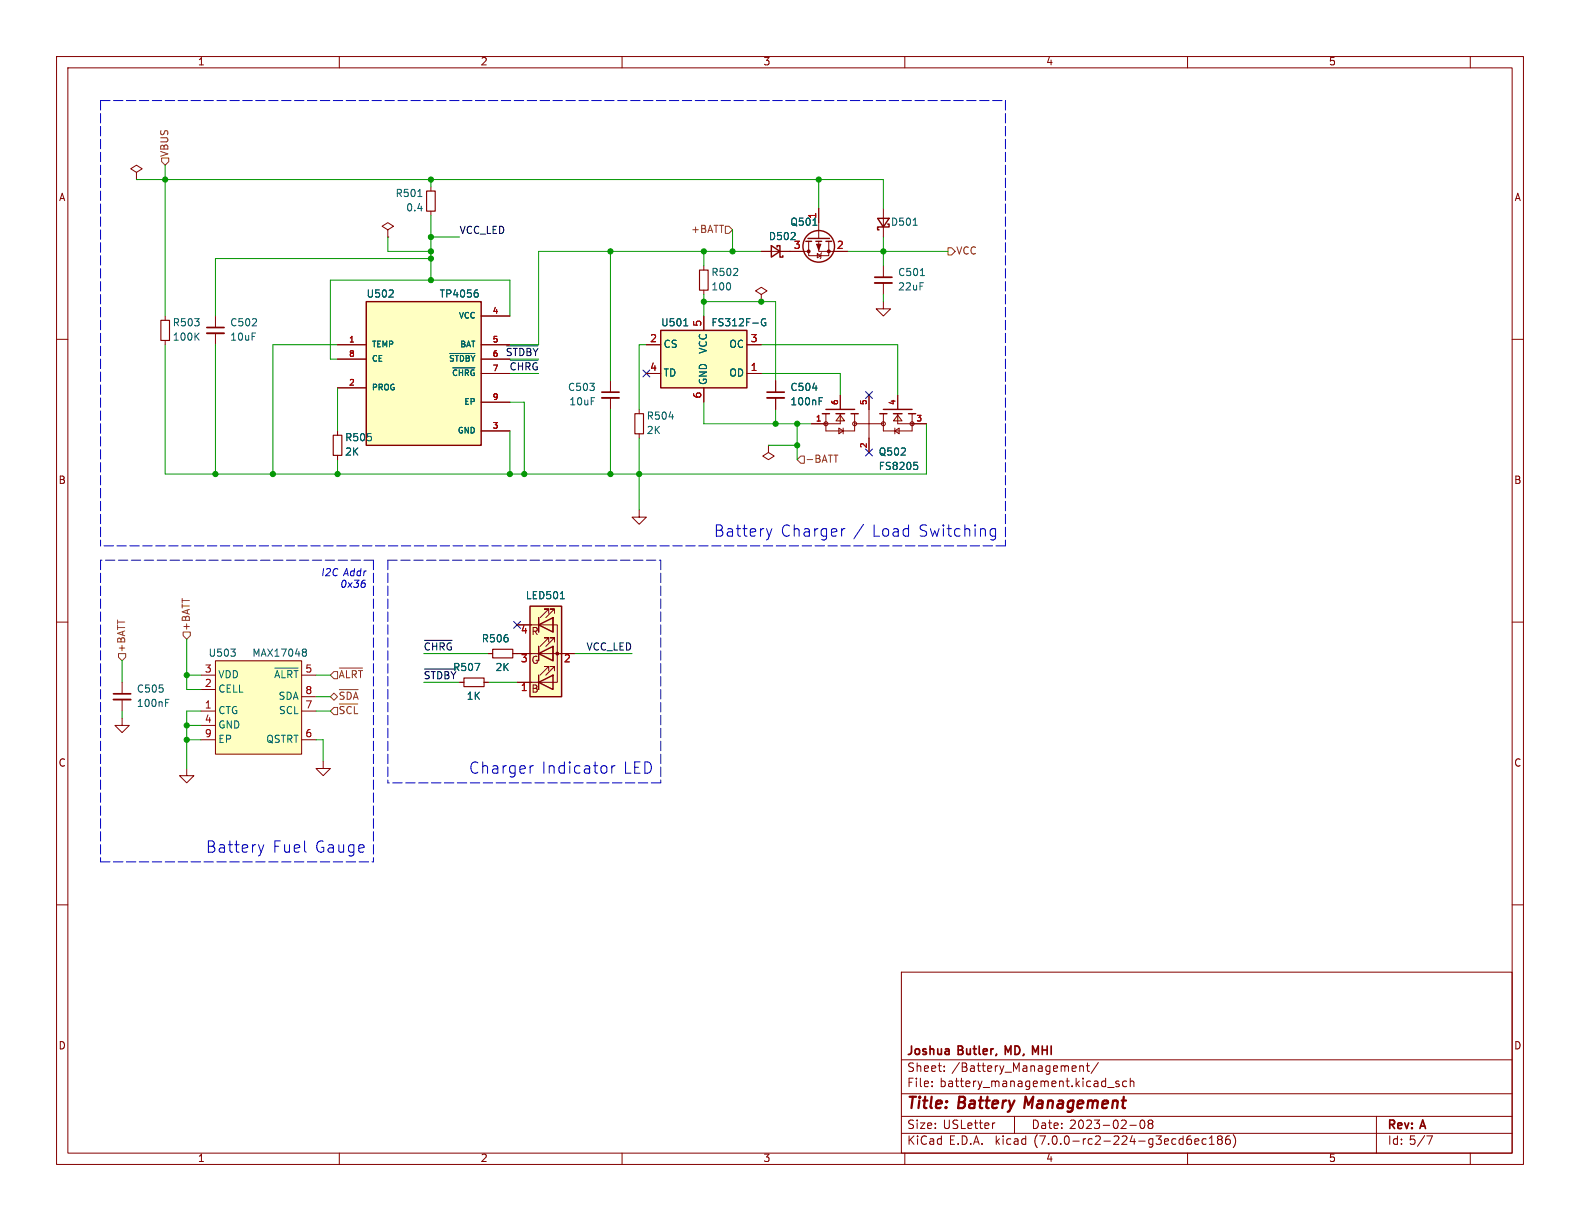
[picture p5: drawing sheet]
<svg xmlns="http://www.w3.org/2000/svg" width="279mm" height="216mm" viewBox="0 0 279 216" stroke-linecap="round" stroke-linejoin="round" font-family="sans-serif">
<g fill="none" stroke="#840000" stroke-width=".18">
<path d="M10 10h259.4v195.9h-259.4zM12 12h255.4v191.9h-255.4zM60 10v2M110 10v2M160 10v2M210 10v2M260 10v2M10 60h2M124.5 47v.8M124.5 51.3v.8M134.6 52.1l1-.7-1-.6-1 .6 1 .7v1.2M134.6 53.3h.1"/>
<path d="M134.6 44.5h5.1M156.2 47v2M156.2 50v2.1M267.4 60h2M135.9 78.7v1.3l1 .6-1 .7-1-.7 1-.6M135.9 78.7h.1M137.2 67.3v2M137.2 70.4v2M10 110h2M91.4 110.5h7.2v10.2h-7.2M91.4 115.6h10.2M95.2 114.3v2.5"/>
<path d="M95.2 109.2v2.6M97 118.6v-.7h-.7h.7l-1.5 1.5M97 113.5v-.7h-.7h.7l-1.5 1.5M97 108.5v-.8h-.7h.7l-1.5 1.5M97.8 114.3v2.5zM97.8 114.3h.1M97.8 109.2v2.6zM97.8 109.2h.1M98 118.6v-.7h-.7h.7l-1.5 1.5M98 113.5v-.7h-.7h.7l-1.5 1.5M98 108.5v-.8h-.7h.7l-1.5 1.5M267.4 110h2"/>
<path d="M21.6 127v1.3h1.3l-1.3 1.2-1.3-1.2h1.3M21.6 120.7v2M21.6 123.7v2M33 135.9v1.3h1.3l-1.3 1.2-1.3-1.2h1.3M85.6 120.7h.8M10 160h2M267.4 160h2M159.4 171.9h108v32h-108zM159.4 197.4h108M159.4 193.4h108M159.4 187.4h108M164.8 192v.2"/>
<path d="M164.8 191.2v.2M167 189.3v.2M167 188.5v.2M175.9 198.6h-.2M179.4 197.4v3M190.1 188.5l.2 .3-.7 .2M190.2 189.4l-.1 .1M190.9 188.6l.3-.1h.3l.1 1M190.9 188.5v1M192.1 188.5h.6M192.3 188v1.2l.4 .3M194.2 187.9l-1.3 1.9"/>
<path d="M195.9 192.3h1.1M197.9 191.2h-.4l-.2 .2 .1 .2 .5 .1v.4h-.6M199.2 191.2h-.4l-.3 .2v.5l.2 .2h.5M199.8 199h1.1M199.9 191.3l.2-.1h.3l.1 1M199.9 190.7v1.5M201.8 198.1h.1a.81 .81 0 0 1 .6 .6 .81 .81 0 0 1-.3 .8l-.1 .1a.81 .81 0 0 1-.6-.7 .81 .81 0 0 1 .3-.8zM203.3 198.7l-.3-.3 .3-.3h.3l.3 .2-.3 .4M203.3 198.7l-.3 .3 .1 .4 .2 .2h.3l.3-.3-.1-.5-.2-.1M203.3 198.7h.3M243.4 197.4v6.5M60 203.9v2"/>
<path d="M110 203.9v2M159.4 200.4h108M160 203.9v2M210 203.9v2M210.6 201.5l.1 .2-.1 .6M211.3 201.9l.7-.2-.1-.3h-.4l-.2 .2 .1 .7h.5M213.3 201.4h-.4l-.3 .2v.5l.1 .2h.6M213.9 202.4h.8M213.9 201.3l.4-.4v1.5M215.6 201.5l-.3 .3 .1 .4 .2 .2h.3l.2-.3v-.3l-.2-.3M215.6 201.5l-.3-.3 .3-.3h.3l.2 .2-.2 .4M215.6 201.5h.3"/>
<path d="M217.4 200.9a.59 .59 0 0 0-.7 .6v.6l.2 .2 .4 .1 .2-.2 .1-.5-.2-.2-.4-.1-.3 .3M218.1 200.6a1.72 1.72 0 0 1 0 2.3M253.3 200.9l-.6 1.5M260 203.9v2"/>
</g>
<path d="M154.7 50h3M135.6 70.4h3.1M20.1 123.7h3" fill="none" stroke="#840000" stroke-width=".33"/>
<path d="M154.7 49h3M135.6 69.3h3.1M20.1 122.7h3" fill="none" stroke="#840000" stroke-width=".3"/>
<path d="M162.8 48.7h.7M144.9 70.3h.6M99.1 105.9h.7M29.3 123.7h.6" fill="none" stroke="#006464" stroke-width=".18"/>
<path d="M136.4 43.4l1.5 1.1-1.5 1zM137.4 43.7v-.3h.5v2.1h.5v-.3M93.7 107.2h5.6v16h-5.6zM95.2 115.6l2.6-1.3v2.5zM95.2 110.5l2.6-1.3v2.6zM95.2 109.2v2.6M95.2 114.3v2.5M95.2 119.4v2.5M95.2 120.7l2.6-1.3v2.5z" fill="none" stroke="#840000" stroke-width=".25"/>
<path d="M123.7 47.8h1.5v3.5h-1.5zM82 119.9h3.6v1.5h-3.6z" fill="none" stroke="#840000" stroke-width=".2"/>
<path d="M93.7 107.2h5.6v16h-5.6z" fill="#ffffc2" stroke="#ffffc2" stroke-width=".18"/>
<circle cx="98.6" cy="115.6" r=".25" fill="#840000" stroke="#840000" stroke-width=".18"/>
<g fill="#ffffc2">
<path d="M148.6 73.4l.8 1h-1.6z"/>
<path d="M158.7 73.4l.8 1h-1.5z"/>
<path d="M148.3 75.7l.8 .5-.8 .5z"/>
<path d="M158.2 76.2l.8-.5v1z"/>
</g>
<g fill="none" stroke="#840000" stroke-width=".18">
<path d="M24.1 30.5l1-.7-1-.6-1 .6 1 .7v1.3M24.1 31.8h.1M76.2 33v.8M76.2 37.3v.8M144.8 36.8v5.4M156.2 36.8v5.1M29.2 55.9v.7M38.1 55.9v2M38.1 58.9v2.1M68.6 40.6l1-.6-1-.6-1 .6 1 .6v1.3M68.6 41.9h.1M85.1 55.9h5.1"/>
<path d="M124.5 55.9v2.5M134.6 44.5h1.8M137.9 44.5h5.1M143 42.7v2.5h3.6v-2.5M144.5 44.8l.7 .4-.7 .4zM144.8 42.7v1.8h5.1M145.3 44.7l-.1 .1v.8l-.2 .1M156.2 53.3v1.3h1.3l-1.3 1.3-1.3-1.3h1.3M29.2 60.2v.8M59.7 61h5.1M59.7 76.2v.8M59.7 68.6h5.1"/>
<path d="M59.7 63.5h5.1M85.1 76.2h5.1M85.1 66h5.1M85.1 61h5.1M85.1 63.5h5.1M85.1 71.1h5.1M107.9 67.3v2M107.9 70.4v2M113 72.4v.8M113 76.7v.8M114.3 66h2.5M114.3 61h2.5"/>
<path d="M124.5 68.6v2.5M132.1 66h2.5M132.1 61h2.5M137.2 67.3v2M137.2 70.4v2M146 73.2v3h5.1v-3M148.3 75.7l.8 .5-.8 .5zM148.6 73.4l.8 1h-1.6zM148.6 69.9v2.5M148.6 73.2v1.7h-5.1M149.1 75.7v1M151.1 74.9h5.1"/>
<path d="M153.7 69.9v10.1M156.2 73.2v3h5.1v-3M158.2 76.2l.8-.5v1zM158.2 75.7v1M158.7 73.4l.8 1h-1.5zM158.7 69.9v2.5M158.7 73.2v1.7h5.1M59.7 80.5v.8M113 90.2v1.2h1.3l-1.3 1.3-1.2-1.3h1.2M35.6 119.4h2.5M38.1 116.8h15.2v16.6h-15.2zM53.3 119.4h2.6"/>
<path d="M86.4 115.6h.7M90.7 115.6h3.3M91.4 110.5h2.6M99.1 115.6h2.5M35.6 125.7h2.5M35.6 121.9h2.5M35.6 128.3h2.5M35.6 130.8h2.5M53.3 125.7h2.6M53.3 130.8h2.6M53.3 123.2h2.6M57.1 134.6v1.3h1.3l-1.3 1.3-1.2-1.3h1.2"/>
<path d="M85.6 120.7h.8M91.4 120.7h2.6"/>
<circle cx="146" cy="74.9" r=".36"/>
<circle cx="151.1" cy="74.9" r=".36"/>
<circle cx="156.2" cy="74.9" r=".36"/>
<circle cx="161.3" cy="74.9" r=".36"/>
</g>
<g fill="none" stroke="#840000" stroke-width=".25">
<path d="M155.2 38.6h2l-1 1.5zM157 39.6h.2v.5h-2v.5h.2M64.8 53.3h20.3v25.4h-20.3zM116.8 58.4h15.3v10.2h-15.3zM142.5 42.7h1M142.9 42.2h3.8M144.3 42.7h1M146 42.7h1.1M145.4 73.2h1.3M146 72.4h5.1M147.8 73.2h1.6M150.5 73.2h1.3"/>
<path d="M155.6 73.2h1.2M156.2 72.4h5.1M158 73.2h1.5M160.7 73.2h1.2"/>
<circle cx="144.8" cy="43.6" r="2.79"/>
</g>
<g fill="none" stroke="#006464" stroke-width=".18">
<path d="M73.9 34.8h.7M143.8 39.8h.7M161.5 39.8h.7M68.8 52.5h.7M69.5 51.4v.4M84.2 51.3h.3M84.3 51.8l.3 .2v.3l-.3 .2M120.9 57.6h.7M135.4 56.4a.59 .59 0 0 0-.8 .6 .59 .59 0 0 0 .8 .6v-.5h-.2M79.5 62.5h4.5M80.1 65h3.9M80.2 62.9h-.5v.3"/>
<path d="M80.3 65.4l-.1 .4M80.5 62.9h.6M80.7 65.4l.1 .1M80.8 62.9v1M81.2 65.4v1M81.8 65.4v1M82 63.3l-.2-.4h-.4v1M82.3 65.4v1M82.8 65.4l.1 .3M82.9 63.2v-.3h-.5v1M83.3 62.9l.3 .5 .4-.5M83.4 65.4l-.1 .4"/>
<path d="M144.9 70.3h.6M161.6 81.7h.6M162 82.2l.3 .3v.3l-.3 .2M48.6 119.8l.4-1.2 .4 1.2M48.6 118.1h4.1M49.9 118.6v1.2M51.6 119l-.1-.4h-.6v1.2M52 118.6h.7M52.3 118.6v1.2M53.7 114.8h.2l.3 .2-.3 .3M53.7 115.3h.2M53.9 115.3l.3 .3v.2l-.3 .2h-.2"/>
<path d="M99.1 105.9h.7"/>
</g>
<g fill="#ffffc2" stroke="#ffffc2" stroke-width=".18">
<path d="M116.8 58.4h15.3v10.2h-15.3z"/>
<path d="M38.1 116.8h15.2v16.6h-15.2z"/>
<path d="M64.8 53.3h20.3v25.4h-20.3z"/>
</g>
<path d="M36.6 58.9h3M106.4 70.4h3.1" fill="none" stroke="#840000" stroke-width=".33"/>
<path d="M36.6 57.9h3M106.4 69.3h3.1" fill="none" stroke="#840000" stroke-width=".3"/>
<path d="M75.4 33.8h1.6v3.5h-1.6zM28.4 56.6h1.6v3.6h-1.6zM58.9 77h1.6v3.5h-1.6zM112.3 73.2h1.5v3.5h-1.5zM87.1 114.8h3.6v1.5h-3.6z" fill="none" stroke="#840000" stroke-width=".2"/>
<g fill="#840000" stroke="#840000" stroke-width=".18">
<path d="M144.4 43.2h.8l-.4 1z"/>
<circle cx="146.6" cy="44.4" r=".25"/>
<circle cx="143" cy="44.4" r=".25"/>
</g>
<g fill="none" stroke="#725600" stroke-width=".18">
<path d="M28.6 27.9h1.2v.7l-.6 .6-.6-.6zM128.3 40h.6l.6 .6-.6 .7h-.6zM167.6 43.8h.7l.6 .7-.6 .6h-.7zM141.6 80.6h.6v1.3h-.6l-.6-.6zM147.5 80.5h.7M21 115.6h1.2v.6l-.6 .6-.6-.6zM32.4 111.8h1.3v.6l-.7 .6-.6-.6zM59.1 118.7h.6v1.3h-.6l-.7-.6zM60 119.8l.4-1.2 .4 1.2M60 118.1h4.1M61.3 118.6v1.2M63 119l-.1-.4h-.6v1.2"/>
<path d="M63.4 118.6h.7M63.8 118.6v1.2M58.4 123.2l.7-.6 .6 .6-.6 .6zM59.1 125.1h.6v1.3h-.6l-.7-.7zM60 121.9h3.3M60 124.5h3.3M60.8 122.4h-.4l-.3 .3M62.1 122.9l-.2-.5h-.5v1.3M62.5 123.7l.4-1.3 .4 1.3M62.7 124.9v1.3"/>
</g>
<path d="M89.6 61.2h5.5M90.2 63.7h4.9M75.1 118.3h5.5M75.1 113.2h4.8" fill="none" stroke="#0f0f0f" stroke-width=".18"/>
<g fill="none" stroke="#0000c2" stroke-width=".18">
<path d="M135.5 93.5l.5 1.3M136 94.8l-.2 .5M136.5 93.5l-.5 1.3M149.4 93.5l-.5 .2M152.7 92.7l-1.7 2.6M176.1 93.6l-.6-.1-.4 .4v.5l.2 .3 .2 .1 .6-.1M176.1 93.5v1.6a.54 .54 0 0 1-.9 .3M64.5 103.1l.1 .2-.1 .4M94.3 135.4l-.4 .1M108.2 135.4v1.3M108.8 135.4a.51 .51 0 0 0-.6 .4M45.7 149.4l.5 1.3"/>
<path d="M46.2 150.7l-.2 .5M46.7 149.4l-.5 1.3"/>
</g>
<path d="M17.8 17.8v78.7M17.8 17.8h160M177.8 17.8v78.7M17.8 99.1v53.3M66 99.1v53.3M66 99.1h-48.2M68.6 99.1h48.2M68.6 99.1v39.3M116.8 99.1v39.3M177.8 96.5h-160M116.8 138.4h-48.2M17.8 152.4h48.2" fill="none" stroke="#0000c2" stroke-width=".18" stroke-dasharray="1.7 .6"/>
<g fill="none" stroke="#009600" stroke-width=".18">
<path d="M24.1 31.8h132.1v5M29.2 29.2v26.7M76.2 31.8v1.2M76.2 38.1v11.4M144.8 31.8v5M68.6 41.9v2.6h7.6M76.2 45.7h-38.1v10.2M76.2 41.9h5.1M90.2 55.9v-6.4h-31.8v14h1.3M107.9 44.5v22.8M124.5 44.5v2.5M124.5 52.1v3.8"/>
<path d="M124.5 53.3h12.7v14M129.5 40.6v3.9M134.6 44.5h-39.4v16.5h-5M149.9 44.5h17.7M156.2 41.9v5.1M156.2 52.1v1.2M29.2 61v22.8h134.6v-8.9M38.1 61v22.8M59.7 68.6v7.6M59.7 61h-11.4v22.8M90.2 66h5M90.2 63.5h5"/>
<path d="M90.2 76.2v7.6M90.2 71.1h2.5v12.7M107.9 72.4v11.4M113 77.5v12.7M114.3 61h-1.3v11.4M124.5 71.1v3.8h19M134.6 61h24.1v8.9M134.6 66h14v3.9M135.9 78.7h5.1M137.2 72.4v2.5M141 74.9v6.4M59.7 81.3v2.5"/>
<path d="M21.6 116.8v3.9M33 113v8.9h2.6M33 119.4h2.6M55.9 119.4h2.5M74.9 115.6h11.5M101.6 115.6h10.2M21.6 125.7v1.3M33 130.8h2.6M33 128.3h2.6M35.6 125.7h-2.6v10.2M55.9 123.2h2.5M55.9 130.8h1.2v3.8"/>
<path d="M55.9 125.7h2.5M74.9 120.7h6.4M86.4 120.7h5"/>
</g>
<path d="M113.7 65.4l1.2 1.2M114.9 65.4l-1.2 1.2M153.1 79.4l1.2 1.2M153.1 69.2l1.2 1.3M154.3 79.4l-1.2 1.2M154.3 69.2l-1.2 1.3M90.8 109.9l1.2 1.2M92 109.9l-1.2 1.2" fill="none" stroke="#000084" stroke-width=".18"/>
<g fill="#009600" stroke="#009600" stroke-width=".18">
<circle cx="92.7" cy="83.8" r=".46"/>
<circle cx="59.7" cy="83.8" r=".46"/>
<circle cx="113" cy="83.8" r=".46"/>
<circle cx="107.9" cy="83.8" r=".46"/>
<circle cx="90.2" cy="83.8" r=".46"/>
<circle cx="76.2" cy="41.9" r=".46"/>
<circle cx="76.2" cy="31.8" r=".46"/>
<circle cx="29.2" cy="31.8" r=".46"/>
<circle cx="76.2" cy="45.7" r=".46"/>
<circle cx="76.2" cy="44.5" r=".46"/>
<circle cx="124.5" cy="53.3" r=".46"/>
<circle cx="124.5" cy="44.5" r=".46"/>
<circle cx="134.6" cy="53.3" r=".46"/>
<circle cx="144.8" cy="31.8" r=".46"/>
<circle cx="129.5" cy="44.5" r=".46"/>
<circle cx="137.2" cy="74.9" r=".46"/>
<circle cx="156.2" cy="44.5" r=".46"/>
<circle cx="141" cy="78.7" r=".46"/>
<circle cx="141" cy="74.9" r=".46"/>
<circle cx="38.1" cy="83.8" r=".46"/>
<circle cx="48.3" cy="83.8" r=".46"/>
<circle cx="33" cy="128.3" r=".46"/>
<circle cx="33" cy="119.4" r=".46"/>
<circle cx="33" cy="130.8" r=".46"/>
<circle cx="76.2" cy="49.5" r=".46"/>
<circle cx="107.9" cy="44.5" r=".46"/>
</g>
<g font-size="2.8" fill="#0000c2">
<text x="126.2" y="95.2">Battery</text>
<text x="138" y="95.2">Charger</text>
<text x="154.1" y="95.2">Load</text>
<text x="162.3" y="95.2">Switching</text>
<text x="82.9" y="137.2">Charger</text>
<text x="95.7" y="137.2">Indicator</text>
<text x="110.1" y="137.2">LED</text>
<text x="36.4" y="151.1">Battery</text>
<text x="48.1" y="151.1">Fuel</text>
<text x="55.6" y="151.1">Gauge</text>
</g>
<g font-size="2.8" fill="#840000">
<text x="160.4" y="196.7">Title:</text>
<text x="169.5" y="196.7">Battery</text>
<text x="181.8" y="196.7">Management</text>
</g>
<g font-size="2.1" fill="#840000">
<text x="160.4" y="189.8">Sheet:</text>
<text x="160.4" y="187">Joshua</text>
<text x="168.3" y="189.8">/Battery_Management/</text>
<text x="169.5" y="187">Butler,</text>
<text x="178.3" y="187">MD, MHI</text>
<text x="160.4" y="192.5">File:</text>
<text x="166.2" y="192.5">battery_management.kicad_sch</text>
<text x="160.4" y="202.7">KiCad</text>
<text x="160.4" y="199.9">Size:</text>
<text x="166.7" y="199.9">USLetter</text>
<text x="167.8" y="202.7">E.D.A.</text>
<text x="176.1" y="202.7">kicad</text>
<text x="182.4" y="199.9">Date:</text>
<text x="183" y="202.7">(7.0.0-rc2-224-g3ecd6ec186)</text>
<text x="189.1" y="199.9">2023-02-08</text>
<text x="245.4" y="200.1">Rev:</text>
<text x="245.4" y="202.7">Id: 5/7</text>
<text x="251.4" y="200.1">A</text>
</g>
<g font-size="1.8" fill="#840000">
<text x="35" y="11.8">1</text>
<text x="85" y="11.8">2</text>
<text x="135" y="11.8">3</text>
<text x="185" y="11.8">4</text>
<text x="235" y="11.8">5</text>
<text x="10.4" y="35.8">A</text>
<text x="267.8" y="35.8">A</text>
<text x="10.3" y="85.8">B</text>
<text x="267.7" y="85.8">B</text>
<text x="93.9" y="112.6">R</text>
<text x="93.9" y="117.7">G</text>
<text x="74.9" y="120.3">~{STDBY}</text>
<text x="93.9" y="122.8">B</text>
<text x="10.3" y="135.8">C</text>
<text x="267.7" y="135.8">C</text>
<text x="10.3" y="185.8">D</text>
<text x="267.7" y="185.8">D</text>
<text x="35" y="205.7">1</text>
<text x="85" y="205.7">2</text>
<text x="135" y="205.7">3</text>
<text x="185" y="205.7">4</text>
<text x="235" y="205.7">5</text>
</g>
<g font-size="1.8" fill="#725600">
<text x="30" y="27.7" transform="rotate(-90 30 27.7)">VBUS</text>
<text x="122.1" y="41.5">+BATT</text>
<text x="169.1" y="45.3">VCC</text>
<text x="142.4" y="82.1">-BATT</text>
<text x="33.8" y="111.6" transform="rotate(-90 33.8 111.6)">+BATT</text>
<text x="22.4" y="115.4" transform="rotate(-90 22.4 115.4)">+BATT</text>
<text x="59.9" y="124.6">~{SDA}</text>
<text x="59.9" y="120.8">~{ALRT}</text>
<text x="59.9" y="127.2">~{SCL}</text>
</g>
<g font-size="1.8" fill="#006464">
<text x="69.9" y="35.1">R501</text>
<text x="71.8" y="37.7">0.4</text>
<text x="139.7" y="40.2">Q501</text>
<text x="157.5" y="40.2">D501</text>
<text x="135.9" y="42.7">D502</text>
<text x="140.3" y="44.2">3</text>
<text x="64.8" y="52.9">U502</text>
<text x="77.7" y="52.9">TP4056</text>
<text x="125.7" y="49.1">R502</text>
<text x="125.7" y="51.6">100</text>
<text x="158.8" y="49.1">C501</text>
<text x="158.8" y="51.6">22uF</text>
<text x="30.5" y="58">R503</text>
<text x="40.6" y="58">C502</text>
<text x="116.8" y="58">U501</text>
<text x="125.7" y="58">FS312F-G</text>
<text x="30.5" y="60.5">100K</text>
<text x="40.6" y="60.5">10uF</text>
<text x="117.3" y="61.8">CS</text>
<text x="125.3" y="62.7" transform="rotate(-90 125.3 62.7)">VCC</text>
<text x="128.8" y="61.8">OC</text>
<text x="100.4" y="69.4">C503</text>
<text x="100.6" y="71.9">10uF</text>
<text x="117.3" y="66.9">TD</text>
<text x="125.3" y="68.1" transform="rotate(-90 125.3 68.1)">GND</text>
<text x="128.8" y="66.9">OD</text>
<text x="139.7" y="69.4">C504</text>
<text x="139.7" y="71.9">100nF</text>
<text x="114.3" y="74.5">R504</text>
<text x="114.3" y="77">2K</text>
<text x="61" y="78.3">R505</text>
<text x="61" y="80.8">2K</text>
<text x="155.3" y="83.4">FS8205</text>
<text x="155.3" y="80.8">Q502</text>
<text x="92.9" y="106.2">LED501</text>
<text x="85.1" y="113.9">R506</text>
<text x="36.8" y="116.4">U503</text>
<text x="44.6" y="116.4">MAX17048</text>
<text x="80.1" y="118.9">R507</text>
<text x="87.6" y="118.9">2K</text>
<text x="24.1" y="122.7">C505</text>
<text x="24.1" y="125.3">100nF</text>
<text x="38.6" y="122.7">CELL</text>
<text x="38.6" y="120.2">VDD</text>
<text x="48.4" y="120.8">~{ALRT}</text>
<text x="49.1" y="124">SDA</text>
<text x="82.5" y="124">1K</text>
<text x="38.6" y="126.6">CTG</text>
<text x="38.6" y="129.1">GND</text>
<text x="38.6" y="131.6">EP</text>
<text x="47" y="131.6">QSTRT</text>
<text x="49.2" y="126.6">SCL</text>
</g>
<g font-size="1.8" fill="#0f0f0f">
<text x="81.3" y="41.6">VCC_LED</text>
<text x="89.3" y="63.2">~{STDBY}</text>
<text x="90" y="65.7">~{CHRG}</text>
<text x="74.9" y="115.2">~{CHRG}</text>
<text x="103.6" y="115.2">VCC_LED</text>
</g>
<g font-size="1.8" fill="#a90000">
<text x="144.5" y="38.8" transform="rotate(-90 144.5 38.8)">1</text>
<text x="147.9" y="44.2">2</text>
<text x="124.2" y="57.8" transform="rotate(-90 124.2 57.8)">5</text>
<text x="114.9" y="60.7">2</text>
<text x="114.9" y="65.8">4</text>
<text x="132.7" y="65.8">1</text>
<text x="132.7" y="60.7">3</text>
<text x="124.2" y="70.5" transform="rotate(-90 124.2 70.5)">6</text>
<text x="92" y="112.4">4</text>
<text x="36.2" y="119.1">3</text>
<text x="53.9" y="119.1">5</text>
<text x="92" y="117.5">3</text>
<text x="99.7" y="117.5">2</text>
<text x="36.2" y="125.5">1</text>
<text x="36.2" y="121.7">2</text>
<text x="53.9" y="125.5">7</text>
<text x="53.9" y="122.9">8</text>
<text x="92" y="122.6">1</text>
<text x="36.2" y="128">4</text>
<text x="36.2" y="130.6">9</text>
<text x="53.9" y="130.6">6</text>
</g>
<g font-size="1.8" fill="#0000c2">
<text x="56.6" y="102.1">I2C Addr</text>
<text x="60" y="104.1">0x36</text>
</g>
<g font-size="1.4" fill="#006464">
<text x="81" y="56.6">VCC</text>
<text x="65.8" y="61.7">TEMP</text>
<text x="65.8" y="64.2">CE</text>
<text x="79.3" y="64.7">~{STDBY}</text>
<text x="81.2" y="61.7">BAT</text>
<text x="65.8" y="69.3">PROG</text>
<text x="79.8" y="67.2">~{CHRG}</text>
<text x="82" y="71.8">EP</text>
<text x="80.8" y="76.9">GND</text>
</g>
<g font-size="1.4" fill="#a90000">
<text x="87.1" y="55.6">4</text>
<text x="61.7" y="60.7">1</text>
<text x="61.7" y="63.2">8</text>
<text x="87.1" y="60.7">5</text>
<text x="87.1" y="63.2">6</text>
<text x="87.1" y="65.8">7</text>
<text x="61.7" y="68.3">2</text>
<text x="87.1" y="70.9">9</text>
<text x="148.3" y="71.7" transform="rotate(-90 148.3 71.7)">6</text>
<text x="153.4" y="71.7" transform="rotate(-90 153.4 71.7)">5</text>
<text x="158.5" y="71.7" transform="rotate(-90 158.5 71.7)">4</text>
<text x="87.1" y="75.9">3</text>
<text x="144.2" y="74.7">1</text>
<text x="162" y="74.7">3</text>
<text x="153.4" y="79.3" transform="rotate(-90 153.4 79.3)">2</text>
</g>
</svg>
